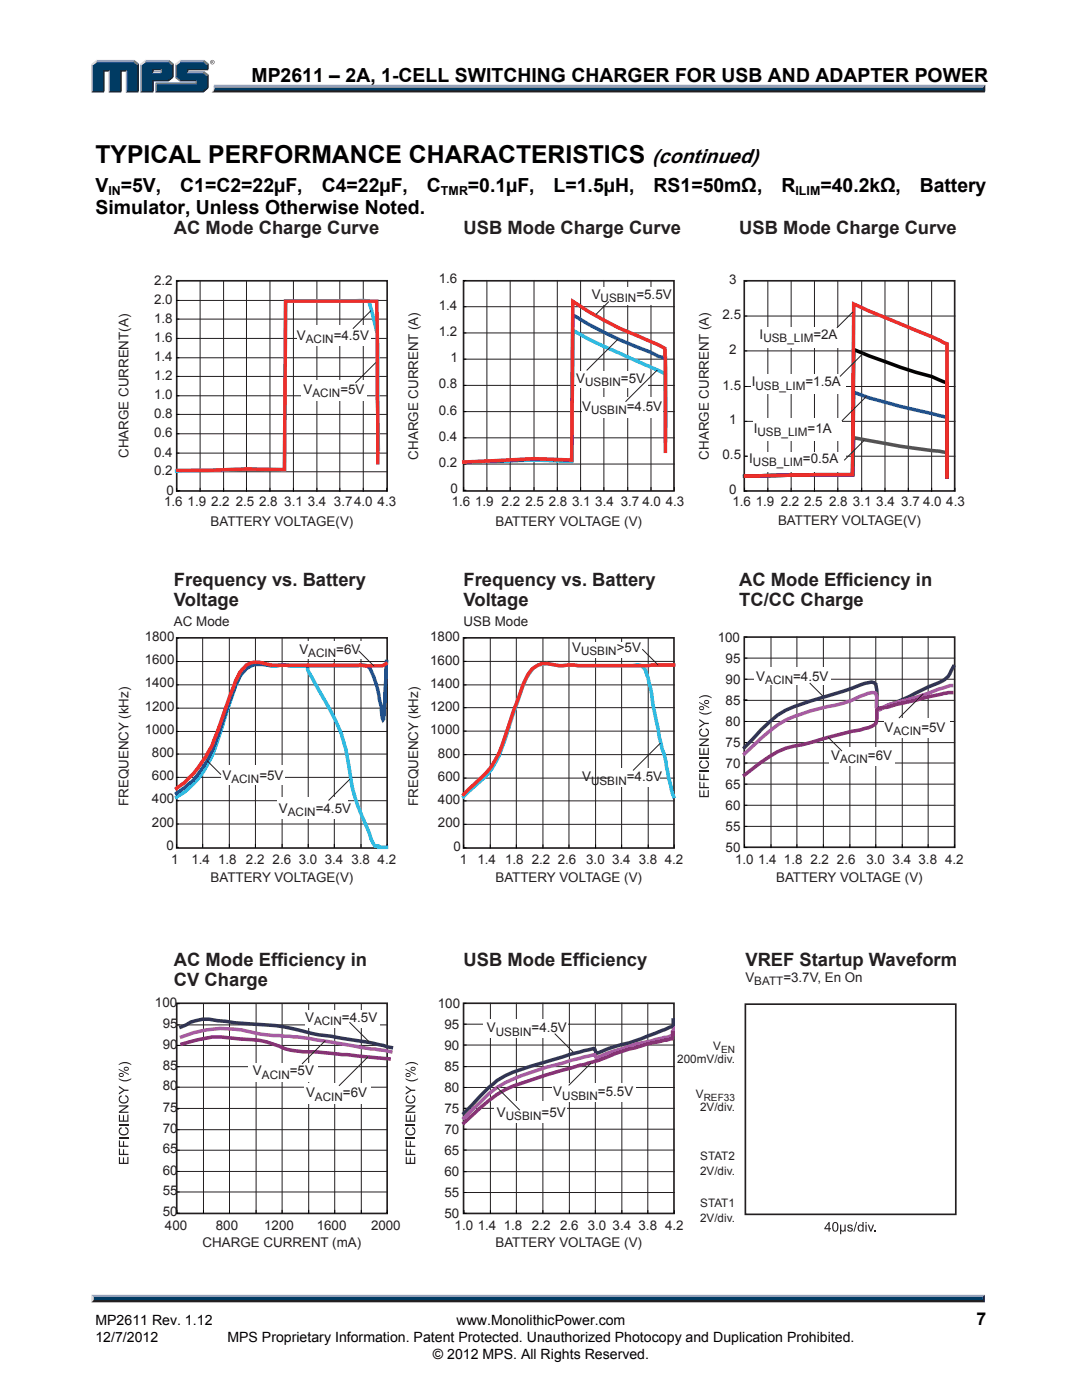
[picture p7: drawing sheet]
<svg xmlns="http://www.w3.org/2000/svg" width="216mm" height="279mm" viewBox="0 0 216 279" stroke-linecap="round" stroke-linejoin="round" font-family="sans-serif">
<path d="M18.7 259.2h177.4l.4 .7h-178.3z" fill="#231f20"/>
<path d="M18.3 258.4h178.2l-.4 .8h-177.4z" fill="#94a0b9"/>
<path d="M196.5 258.4v1.5l-.4-.4v-.6z" fill="#001339"/>
<path d="M18.7 258.9h177.4v.6h-177.4z" fill="#003b63"/>
<path d="M18.2 258.4l.5 .5v.5l-.5 .5z" fill="#dcddde"/>
<path d="M42.7 16.9h153.9l-.4 .7h-153.4z" fill="#94a0b9"/>
<path d="M42.8 17.6h153.4l.4 .6h-154.3l.4-.2z" fill="#231f20"/>
<path d="M196.2 17.3l.4-.4v1.3l-.4-.4z" fill="#001339"/>
<path d="M42.9 17.3h153.3v.5h-153.4z" fill="#003b63"/>
<path d="M42.7 16.9l.2 .5a.79 .79 0 0 1-.6 .8h.1a1.24 1.24 0 0 0 .3-1.3z" fill="#dcddde"/>
<path d="M30.4 14.4l.3-.2h1.3l.3 .2z" fill="#94a0b9"/>
<g fill="#003b63">
<path d="M18.6 12.8l.8-.6h7.2l.8 .6v5.2h-2v-4.2h-1.4v4.2h-2v-4.2h-1.4v4.2h-2z"/>
<path d="M28.3 12.8l.8-.6h2.2v1.4h-.9v.8h1.9v-.8h-1.3v-1.4h2.6l.8 .6v2.3l-.8 .7h-3.2v2.2h-2.1z"/>
<path d="M31.3 16.6h8v-.8h-3.2l-.9-.7v-2.3l.9-.6h4.4l.9 .6v.8h-4.1v.8h3.2l.9 .7v2.2l-.9 .7h-9.2z"/>
</g>
<path d="M35.9 12.1h4.8" fill="none" stroke="#94a0b9" stroke-width=".27"/>
<path d="M35 12.7l.9-.7 .2 .2-.8 .6z" fill="#dcddde"/>
<path d="M35.1 12.7v2.6" fill="none" stroke="#94a0b9" stroke-width=".27"/>
<path d="M35 15.3l.3-.2 .8 .7-.2 .2z" fill="#547194"/>
<path d="M35.9 15.9h3.4" fill="none" stroke="#001339" stroke-width=".27"/>
<g fill="#94a0b9">
<path d="M31 16.4h8.1v-.4l.2-.2v.8h-8z"/>
<path d="M31 16.4l.3 .2v1.4l-.3 .2z"/>
</g>
<path d="M37.3 13.6h4.1v-.8l.2-.1v1.1h-4v.4l-.3 .2z" fill="#001339"/>
<path d="M37.3 14.3h3.4" fill="none" stroke="#94a0b9" stroke-width=".27"/>
<path d="M40.7 14.2l.9 .7-.2 .2-.9-.7z" fill="#547194"/>
<g fill="#001339">
<path d="M31 18.2l.3-.2h9.2l.9-.7v-2.2l.2-.2v2.5l-.9 .8z"/>
<path d="M30.4 15.8h3.2l.8-.7v-2.3l.2-.1v2.6l-.9 .7h-3v2.2h-2.6l.2-.2h2.1z"/>
</g>
<path d="M33.7 12l.9 .7-.2 .1-.8-.6z" fill="#547194"/>
<path d="M29 12.1h4.7" fill="none" stroke="#94a0b9" stroke-width=".27"/>
<path d="M28.1 12.7l.9-.7 .1 .2-.8 .6z" fill="#dcddde"/>
<path d="M28.2 12.7v5.5" fill="none" stroke="#94a0b9" stroke-width=".27"/>
<path d="M32 13.8l.3-.2v.8l-.3-.2z" fill="#94a0b9"/>
<g fill="#001339">
<path d="M30.4 13.6h1.9l-.3 .2h-1.3v.4l-.3 .2z"/>
<path d="M27.4 12.8l.3-.1v5.5h-2.5l.2-.2h2z"/>
</g>
<path d="M26.8 12l.9 .7-.3 .1-.8-.6z" fill="#547194"/>
<path d="M19.2 12.1h7.6" fill="none" stroke="#94a0b9" stroke-width=".27"/>
<path d="M18.3 12.7l.9-.7 .2 .2-.8 .6z" fill="#dcddde"/>
<path d="M18.5 12.7v5.5" fill="none" stroke="#94a0b9" stroke-width=".27"/>
<path d="M20.6 13.8h1.4l-.2 .3h-.9v4.1h-2.6l.3-.2h2z" fill="#001339"/>
<path d="M21.9 13.8v4.4" fill="none" stroke="#94a0b9" stroke-width=".27"/>
<path d="M24 13.8h1.4l-.2 .3h-.9v4.1h-2.5l.2-.2h2z" fill="#001339"/>
<path d="M25.3 13.8v4.4" fill="none" stroke="#94a0b9" stroke-width=".27"/>
<path d="M40.7 12l.9 .7-.2 .1-.9-.6z" fill="#547194"/>
<path d="M41.9 12.4a.45 .45 0 0 1 .9 0 .45 .45 0 0 1-.9 0zM42 12.4a.37 .37 0 0 0 .7 0 .37 .37 0 0 0-.7 0zM42.2 12.2h.3l.1 .5-.3-.3-.1 .3zM42.3 12.2v.2h.1z" fill="#231f20"/>
<path d="M42.6 17.1h153.9l-.4 .7h-153.3z" fill="#94a0b9"/>
<path d="M42.8 17.8h153.3l.4 .7h-154.3l.4-.3z" fill="#231f20"/>
<path d="M196.1 17.5l.4-.4v1.4l-.4-.4z" fill="#001339"/>
<path d="M42.8 17.5h153.3v.6h-153.4z" fill="#003b63"/>
<g fill="#dcddde">
<path d="M42.6 17.1l.2 .5a.79 .79 0 0 1-.6 .9l.1-.1a1.24 1.24 0 0 0 .3-1.3z"/>
<path d="M30.3 14.6l.3-.2h1.3l.3 .2z"/>
</g>
<g fill="#003b63">
<path d="M18.5 13.1l.8-.7h7.2l.8 .7v5.1h-1.9v-4.2h-1.5v4.2h-2v-4.2h-1.4v4.2h-2z"/>
<path d="M28.2 13.1l.9-.7h2.1v1.4h-.9v.8h1.9v-.8h-1.2v-1.4h2.5l.8 .7v2.3l-.8 .6h-3.2v2.2h-2.1z"/>
<path d="M31.2 16.9h8v-.9h-3.2l-.8-.6v-2.3l.8-.7h4.5l.8 .7v.7h-4.1v.8h3.3l.8 .7v2.2l-.8 .7h-9.3z"/>
</g>
<path d="M35.8 12.3h4.8" fill="none" stroke="#94a0b9" stroke-width=".27"/>
<path d="M34.9 12.9l.9-.7 .2 .2-.8 .7z" fill="#dcddde"/>
<path d="M35.1 12.9v2.6" fill="none" stroke="#94a0b9" stroke-width=".27"/>
<path d="M34.9 15.5l.3-.1 .8 .6-.2 .2z" fill="#547194"/>
<path d="M35.8 16.1h3.4" fill="none" stroke="#001339" stroke-width=".27"/>
<path d="M31 16.6h8v-.4l.2-.2v.9h-8z" fill="#547194"/>
<path d="M31 16.6l.2 .3v1.3l-.2 .3z" fill="#94a0b9"/>
<path d="M37.2 13.8h4.1v-.7l.2-.2v1.1h-4v.4l-.3 .2z" fill="#001339"/>
<path d="M37.2 14.5h3.4" fill="none" stroke="#94a0b9" stroke-width=".27"/>
<path d="M40.6 14.4l.9 .7-.2 .2-.8-.7z" fill="#547194"/>
<g fill="#001339">
<path d="M31 18.5l.2-.3h9.3l.8-.7v-2.2l.2-.2v2.6l-.9 .8z"/>
<path d="M30.3 16h3.2l.8-.6v-2.3l.3-.2v2.6l-.9 .7h-3.1v2.3h-2.6l.2-.3h2.1z"/>
</g>
<path d="M33.7 12.2l.9 .7-.3 .2-.8-.7z" fill="#547194"/>
<path d="M28.9 12.3h4.8" fill="none" stroke="#94a0b9" stroke-width=".27"/>
<path d="M28 12.9l.9-.7 .2 .2-.9 .7z" fill="#dcddde"/>
<path d="M28.1 12.9v5.6" fill="none" stroke="#94a0b9" stroke-width=".27"/>
<path d="M31.9 14l.3-.2v.8l-.3-.2z" fill="#94a0b9"/>
<g fill="#001339">
<path d="M30.3 13.8h1.9l-.3 .2h-1.3v.4l-.3 .2z"/>
<path d="M27.3 13.1l.3-.2v5.6h-2.5l.3-.3h1.9z"/>
</g>
<path d="M26.7 12.2l.9 .7-.3 .2-.8-.7z" fill="#547194"/>
<path d="M19.1 12.3h7.6" fill="none" stroke="#94a0b9" stroke-width=".27"/>
<path d="M18.2 12.9l.9-.7 .2 .2-.8 .7z" fill="#dcddde"/>
<path d="M18.4 12.9v5.6" fill="none" stroke="#94a0b9" stroke-width=".27"/>
<path d="M20.5 14h1.4l-.2 .3h-.9v4.2h-2.6l.3-.3h2z" fill="#001339"/>
<path d="M21.8 14v4.5" fill="none" stroke="#94a0b9" stroke-width=".27"/>
<path d="M23.9 14h1.5l-.3 .3h-.9v4.2h-2.5l.2-.3h2z" fill="#001339"/>
<path d="M25.2 14v4.5" fill="none" stroke="#94a0b9" stroke-width=".27"/>
<path d="M40.6 12.2l.9 .7-.2 .2-.8-.7z" fill="#547194"/>
<path d="M92.5 56h42v42h-42zM148.5 56h42v42h-42zM35.3 127.3h42v41.9h-42zM92.5 127.3h42v41.9h-42zM148.5 127.1h42v42h-42zM92.5 200.2h42v42h-42z" fill="none" stroke="#231f20" stroke-width=".33"/>
<g fill="#231f20">
<path d="M81 230.9h.2v1.2h.6v-1.1h.2v1.1h.6v-1.2h.3v1.4h-1.9z"/>
<path d="M81 229.2h.2v1.1h.6v-.9h.2v.9h.9v.2h-1.9z"/>
<path d="M81 227.6h.2v1h.6v-.9h.2v.9h.9v.3h-1.9z"/>
<path d="M81 227h1.9v.2h-1.9z"/>
<path d="M81.2 225.1l.3-.1v.2a.64 .64 0 0 0-.3 .9 .64 .64 0 0 0 .9 .2 .58 .58 0 0 0 .6-.5 .58 .58 0 0 0-.5-.6l.1-.3a.92 .92 0 0 1 .5 1.3 .92 .92 0 0 1-1.4 .3 .87 .87 0 0 1-.2-1.4z"/>
<path d="M81 224.3h1.9v.3h-1.9z"/>
<path d="M81 222.5h.2v1.1h.6v-1h.2v1h.6v-1.2h.3v1.5h-1.9z"/>
<path d="M81 220.6h1.9v.3l-1.5 1h1.5v.2h-1.9v-.3l1.5-1h-1.5z"/>
<path d="M81.2 218.7l.3-.1v.2a.64 .64 0 0 0-.3 .9 .64 .64 0 0 0 .9 .3 .58 .58 0 0 0 .6-.6 .58 .58 0 0 0-.5-.6l.1-.2a.92 .92 0 0 1 .5 1.3 .92 .92 0 0 1-1.4 .2 .87 .87 0 0 1-.2-1.4z"/>
<path d="M81 216.7l1.1 .8h.8v.2h-.8l-1.1 .7v-.3l.9-.5-.9-.6z"/>
<path d="M80.9 215.2a2.21 2.21 0 0 0 2.5 0v.2a1.93 1.93 0 0 1-2.5 0z"/>
<path d="M80.9 212.4a1.93 1.93 0 0 1 2.5 0v.2a2.21 2.21 0 0 0-2.5 0z"/>
<path d="M80.9 213.3l2 1v.2l-2-1zM81 214.2a.46 .46 0 0 1 .8 0 .46 .46 0 0 1-.2 .7l-.5-.1-.2-.3zM81.2 214.4l-.1 .1a.3 .3 0 0 0 .3 .2 .3 .3 0 0 0 .3-.3zM82.1 213a.46 .46 0 0 1 .7 0 .46 .46 0 0 1-.2 .7l-.5-.1-.2-.3zM82.2 213.2h-.1a.3 .3 0 0 0 .3 .3 .3 .3 0 0 0 .3-.3z"/>
</g>
<path d="M35.3 200.2h42v42h-42z" fill="none" stroke="#231f20" stroke-width=".33"/>
<g fill="#231f20">
<path d="M23.7 230.9h.2v1.2h.6v-1.1h.3v1.1h.6v-1.2h.2v1.4h-1.9z"/>
<path d="M23.7 229.2h.2v1.1h.6v-.9h.3v.9h.8v.2h-1.9z"/>
<path d="M23.7 227.6h.2v1h.6v-.9h.3v.9h.8v.3h-1.9z"/>
<path d="M23.7 227h1.9v.2h-1.9z"/>
<path d="M23.9 225.1l.3-.1 .1 .2a.64 .64 0 0 0-.3 .9 .64 .64 0 0 0 .9 .2 .58 .58 0 0 0 .5-.5 .58 .58 0 0 0-.4-.6v-.3a.92 .92 0 0 1 .5 1.3 .92 .92 0 0 1-1.4 .3 .87 .87 0 0 1-.2-1.4z"/>
<path d="M23.7 224.3h1.9v.3h-1.9z"/>
<path d="M23.7 222.5h.2v1.1h.6v-1h.3v1h.6v-1.2h.2v1.5h-1.9z"/>
<path d="M23.7 220.6h1.9v.3l-1.5 1h1.5v.2h-1.9v-.3l1.5-1h-1.5z"/>
<path d="M23.9 218.7l.3-.1 .1 .2a.64 .64 0 0 0-.3 .9 .64 .64 0 0 0 .9 .3 .58 .58 0 0 0 .5-.6 .58 .58 0 0 0-.4-.6v-.2a.92 .92 0 0 1 .5 1.3 .92 .92 0 0 1-1.4 .2 .87 .87 0 0 1-.2-1.4z"/>
<path d="M23.7 216.7l1.1 .8h.8v.2h-.8l-1.1 .7v-.3l.9-.5-.9-.6z"/>
<path d="M23.7 215.2a2.21 2.21 0 0 0 2.5 0v.2a1.93 1.93 0 0 1-2.5 0z"/>
<path d="M23.7 212.4a1.93 1.93 0 0 1 2.5 0v.2a2.21 2.21 0 0 0-2.5 0z"/>
<path d="M23.7 213.3l2 1v.2l-2-1zM23.8 214.2a.46 .46 0 0 1 .7 0 .46 .46 0 0 1-.1 .7l-.6-.1-.1-.3zM23.9 214.4v.1a.3 .3 0 0 0 .3 .2 .3 .3 0 0 0 .3-.3zM24.8 213a.46 .46 0 0 1 .7 0 .46 .46 0 0 1-.1 .7l-.6-.1-.1-.3zM24.9 213.2a.3 .3 0 0 0 .3 .3 .3 .3 0 0 0 .3-.3z"/>
</g>
<path d="M35.3 56h42v42h-42z" fill="none" stroke="#231f20" stroke-width=".33"/>
<path d="M35.4 97.9h.5M148.5 139.7h.5" fill="none" stroke="#050100" stroke-width=".2"/>
<g fill="#231f20">
<path d="M139.5 157.7h.3v1.1h.5v-1h.3v1h.6v-1.1h.2v1.4h-1.9z"/>
<path d="M139.5 156h.3v1.1h.5v-.9h.3v.9h.8v.2h-1.9z"/>
<path d="M139.5 154.4h.3v1h.5v-.9h.3v.9h.8v.3h-1.9z"/>
<path d="M139.5 153.8h1.9v.2h-1.9z"/>
<path d="M139.8 151.9l.3-.1v.2a.64 .64 0 0 0-.3 .9 .64 .64 0 0 0 .9 .2 .58 .58 0 0 0 .5-.5 .58 .58 0 0 0-.4-.6v-.3a.92 .92 0 0 1 .5 1.3 .92 .92 0 0 1-1.4 .3 .87 .87 0 0 1-.1-1.4z"/>
<path d="M139.5 151.1h1.9v.3h-1.9z"/>
<path d="M139.5 149.3h.3v1.1h.5v-1h.3v1h.6v-1.2h.2v1.5h-1.9z"/>
<path d="M139.5 147.4h1.9v.2l-1.5 1h1.5v.3h-1.9v-.3l1.5-1h-1.5z"/>
<path d="M139.8 145.5l.3-.1v.2a.64 .64 0 0 0-.3 .9 .64 .64 0 0 0 .9 .3 .58 .58 0 0 0 .5-.6 .58 .58 0 0 0-.4-.6v-.2a.92 .92 0 0 1 .5 1.3 .92 .92 0 0 1-1.4 .2 .87 .87 0 0 1-.1-1.4z"/>
<path d="M139.5 143.5l1.1 .8h.8v.2h-.8l-1.1 .7v-.3l.9-.5-.9-.6z"/>
<path d="M139.5 142a2.21 2.21 0 0 0 2.5 0v.2a1.93 1.93 0 0 1-2.5 0z"/>
<path d="M139.5 139.2a1.93 1.93 0 0 1 2.5 0v.2a2.21 2.21 0 0 0-2.5 0z"/>
<path d="M139.5 140.1l2 1v.2l-2-1zM139.6 141a.46 .46 0 0 1 .7 0 .46 .46 0 0 1-.1 .7l-.6-.1-.1-.3zM139.7 141.2a.3 .3 0 0 0 .3 .3 .3 .3 0 0 0 .3-.3zM140.6 139.8a.46 .46 0 0 1 .7 0 .46 .46 0 0 1-.1 .7l-.6-.1-.1-.3zM140.7 140a.3 .3 0 0 0 .3 .3 .3 .3 0 0 0 .3-.3z"/>
</g>
<g fill="none" stroke="#050100" stroke-width=".2">
<path d="M35.2 60h.5M35.2 56.1h.5M35.2 79h.5M35.2 75.1h.5M35.2 71.4h.5M35.2 67.5h.5M35.2 63.7h.5M35.2 97.5v.5h.5M35.2 94.1h.5M35.2 90.4h.5M35.2 86.6h.5M35.2 82.7h.5"/>
<path d="M39.9 97.5v.5M44.6 97.5v.5M49.2 97.5v.5M53.9 97.5v.5M58.6 97.5v.5M63.2 97.5v.5M67.8 97.5v.5M72.5 97.5v.5M77.2 97.5v.5M35.3 221.3h.3"/>
</g>
<g fill="none" stroke="#231f20" stroke-width=".2">
<path d="M35.2 60h42M39.9 56.1v41.9M44.6 56.1v41.9M49.2 56.1v41.9M53.9 56.1v41.9M58.6 56.1v41.9M63.2 56.1v41.9M67.8 56.1v41.9M72.5 56.1v41.9M35.2 79h42M35.2 75.1h42M35.2 71.4h42"/>
<path d="M35.2 67.5h42M35.2 63.7h42M35.2 94.1h42M35.2 90.4h42M35.2 86.6h42M35.2 82.7h42"/>
</g>
<path d="M75.5 89.6l-.2-23-1.7-6.5-1.1-.1-3.1 .1h-12.4l-.2 33.6-7.6-.1-14 .4" fill="none" stroke="#26c3eb" stroke-width=".71"/>
<path d="M75.4 92.4l-.2-32.3h-18.2l-.2 33.6-7.6-.1-7.7 .3h-6.1" fill="none" stroke="#ee2e2a" stroke-width=".71"/>
<g fill="#fff">
<path d="M59.3 64.9h14.6v4.1h-14.6z"/>
<path d="M60.2 75.9h13.1v4.2h-13.1z"/>
</g>
<g fill="none" stroke="#231f20" stroke-width=".2">
<path d="M97.2 56v41.8M101.8 56v41.8M106.6 56v41.8M111.2 56v41.8M115.8 56v41.8M120.5 56v41.8M125.3 56v41.8M129.9 56v41.8M73.9 62.1l-3.4 3.4M74.9 72.4l-3.9 4M92.5 76.9h42M92.5 71.7h42"/>
<path d="M92.5 66.4h42M92.5 61.2h42M92.5 92.6h42M92.5 87.4h42M92.5 82.1h42"/>
</g>
<g fill="none" stroke="#050100" stroke-width=".2">
<path d="M92.5 56h.5M92.5 76.9h.5M92.5 71.7h.5M92.5 66.4h.5M92.5 61.2h.5M92.5 97.3v.5h.5M92.5 92.6h.5M92.5 87.4h.5M92.5 82.1h.5M97.2 97.3v.5M101.8 97.3v.5M106.6 97.3v.5"/>
<path d="M111.2 97.3v.5M115.8 97.3v.5M120.5 97.3v.5M125.3 97.3v.5M129.9 97.3v.5M134.5 97.3v.5"/>
</g>
<path d="M132.9 85l-.1-10.4-6-2.7a117.3 117.3 0 0 1-12.5-6l-.2 26.2-7.5-.3-14.1 .4" fill="none" stroke="#26c3eb" stroke-width=".71"/>
<path d="M132.8 87.9v-16.5l-1.4-.3-1.5-.8a81.4 81.4 0 0 1-15.6-7.5l-.2 29-7.5-.1-7.9 .4-6.2 .1" fill="none" stroke="#2956a6" stroke-width=".71"/>
<path d="M132.8 90.1l-.1-20.6-1.3-.6-4.6-2.1a66.3 66.3 0 0 1-12.5-6.7l-.2 31.7-7.5-.3-14.1 .7" fill="none" stroke="#ee2e2a" stroke-width=".71"/>
<g fill="#fff">
<path d="M117.8 57.4h16.2v3.5h-16.2z"/>
<path d="M116.1 79.3h16.1v4h-16.1z"/>
<path d="M115 74.1h14.2v3.3h-14.2z"/>
</g>
<g fill="none" stroke="#231f20" stroke-width=".2">
<path d="M153.2 56.1v41.9M157.9 56.1v41.9M162.5 56.1v41.9M167.2 56.1v41.9M171.9 56.1v41.9M176.6 56.1v41.9M181.2 56.1v41.9M185.9 56.1v41.9M121.4 60.2l-2.4 2.5M123.3 67.7l-6.2 6.2M131.1 73.9l-6.2 6.2M148.6 77.1h41.9"/>
<path d="M148.6 70h41.9M148.6 63.1h41.9M148.6 91.1h41.9M148.6 84.1h41.9"/>
</g>
<g fill="none" stroke="#050100" stroke-width=".2">
<path d="M148.6 56.1h.4M148.6 77.1h.4M148.6 70h.4M148.6 63.1h.4M148.6 97.4v.6h.4M148.6 91.1h.4M148.6 84.1h.4M153.2 97.4v.6M157.9 97.4v.6M162.5 97.4v.6M167.2 97.4v.6M171.9 97.4v.6"/>
<path d="M176.6 97.4v.6M181.2 97.4v.6M185.9 97.4v.6M190.5 97.4v.6"/>
</g>
<path d="M148.7 95l13.8-.3h7.6l.2-7.3a269.8 269.8 0 0 0 18.7 2.9v4.9" fill="none" stroke="#397e44" stroke-width=".71"/>
<path d="M148.6 95l13.9-.3h7.6l.2-16.4 3.1 1.1 6.3 1.7 6.2 1.4 3.1 .9v11.8" fill="none" stroke="#2956a6" stroke-width=".71"/>
<path d="M148.6 95l13.9-.3h7.6l.2-25 3.1 1.3a106.7 106.7 0 0 0 12.5 4.1l3.1 1.3v18.8" fill="none" stroke="#050100" stroke-width=".71"/>
<path d="M148.7 95l13.8-.3h7.6l.2-34 3.1 1.4 12.5 5.1 3.1 1.4v26.6" fill="none" stroke="#ee2e2a" stroke-width=".71"/>
<g fill="#fff">
<path d="M149.3 90.2h19.4v3.9h-19.4z"/>
<path d="M150.3 83.5h17.6v4.4h-17.6z"/>
<path d="M150 74.8h18.8v3.8h-18.8z"/>
<path d="M151.5 65.2h16.9v4.2h-16.9z"/>
</g>
<g fill="none" stroke="#231f20" stroke-width=".2">
<path d="M170.1 62.3l-3 3.1M172.2 70.5l-4.5 4.6M172.8 79.2l-4.7 4.7M172.4 87.9l-3.9 3.9M35.2 136.7h42M35.2 132h42M40.4 127.4v41.7M45.8 127.4v41.7M51 127.4v41.7M56.3 127.4v41.7M61.5 127.4v41.7M66.7 127.4v41.7"/>
<path d="M72 127.4v41.7M35.2 159.8h42M35.2 155.1h42M35.2 150.5h42M35.2 146h42M35.2 141.3h42M35.2 164.5h42"/>
</g>
<g fill="none" stroke="#050100" stroke-width=".2">
<path d="M35.2 136.7h.4M35.2 132h.4M35.2 127.4h.4M35.2 159.8h.4M35.2 155.1h.4M35.2 150.5h.4M35.2 146h.4M35.2 141.3h.4M35.2 168.5v.6h.4M35.2 164.5h.4M40.4 168.5v.6M45.8 168.5v.6"/>
<path d="M51 168.5v.6M56.3 168.5v.6M61.5 168.5v.6M66.7 168.5v.6M72 168.5v.6M77.2 168.5v.6"/>
</g>
<path d="M35.2 159.1a17.3 17.3 0 0 0 7.4-9l4.4-13.3a10.5 10.5 0 0 1 2.1-3.5 5.5 5.5 0 0 1 5.1-.4l1.9-.2 5.3 .2 .1 1 2.6 4.6a58.9 58.9 0 0 1 4 7.9 41.4 41.4 0 0 1 2 9.5 35.6 35.6 0 0 0 3.2 9.4l.7 2.1 .8 1.4h.7l.1 .3h1.5" fill="none" stroke="#26c3eb" stroke-width=".71"/>
<path d="M77.1 132l-.4 10.6-.3 1.1-.2-.9-.1-1.8-.4-1.3a18 18 0 0 0-1.9-6.4 2.14 2.14 0 0 0-2.5-.4h-13.3l-.9-.2-2.9 .2-1.6-.3a4.2 4.2 0 0 0-4.3 1.7l-.5 .6-.8 1.8-2.7 8a33.9 33.9 0 0 1-3.3 7.7 16.6 16.6 0 0 1-4.1 4.8l-1.7 1.1" fill="none" stroke="#2956a6" stroke-width=".71"/>
<path d="M77 132.5a3.2 3.2 0 0 1-2.4 .4h-1.9l-.7-.2h-17.8l-1.2-.2a4 4 0 0 0-5.2 1.7l-.8 1.6-1.1 3.1-2.5 6.9a24.1 24.1 0 0 1-7.4 10.9l-.8 .6" fill="none" stroke="#ee2e2a" stroke-width=".71"/>
<g fill="#fff">
<path d="M55.3 159.1h14v4.3h-14z"/>
<path d="M44.1 152.7h12.6v3.9h-12.6z"/>
<path d="M59.4 128.1h12.8v3.5h-12.8z"/>
</g>
<g fill="none" stroke="#231f20" stroke-width=".2">
<path d="M71.6 130l3 2.9M92.5 136.7h42M92.5 132h42M97.8 127.3v41.9M103 127.3v41.9M108.3 127.3v41.9M113.5 127.3v41.9M118.8 127.3v41.9M124 127.3v41.9M129.3 127.3v41.9M41.4 151.9l2.6 2.6M69.8 155.5l-4.2 4.2"/>
<path d="M92.5 159.8h42M92.5 155.3h42M92.5 150.6h42M92.5 145.9h42M92.5 141.2h42M92.5 164.5h42"/>
</g>
<g fill="none" stroke="#050100" stroke-width=".2">
<path d="M92.5 136.7h.5M92.5 132h.5M92.5 127.3h.5M92.5 159.8h.5M92.5 155.3h.5M92.5 150.6h.5M92.5 145.9h.5M92.5 141.2h.5M92.5 168.6v.6h.5M92.5 164.5h.5M97.8 168.6v.6M103 168.6v.6"/>
<path d="M108.3 168.6v.6M113.5 168.6v.6M118.8 168.6v.6M124 168.6v.6M129.3 168.6v.6M134.5 168.6v.6"/>
</g>
<path d="M92.5 159l1.4-1.4a16.6 16.6 0 0 0 6-7.7l3.4-9.8a16 16 0 0 1 3.2-6.8 4.7 4.7 0 0 1 3.5-.7l1.6 .3 1.8-.2 2 .2h10.8a1.91 1.91 0 0 1 2.8 1.5l.7 2.4 .6 3.7a95.4 95.4 0 0 0 2.5 11.2l.6 3.3 1 4" fill="none" stroke="#26c3eb" stroke-width=".71"/>
<path d="M134.4 132.7l-14.2 .2h-4.8l-2-.2a8.6 8.6 0 0 1-4.3-.3 4.4 4.4 0 0 0-4.2 3.1l-2.6 6.7-.8 2.6a29.2 29.2 0 0 1-3.2 7.8 49.2 49.2 0 0 1-5.8 6" fill="none" stroke="#ee2e2a" stroke-width=".71"/>
<g fill="#fff">
<path d="M121.8 153.2h9.9v3.7h-9.9z"/>
<path d="M114 128.1h15v3.1h-15z"/>
</g>
<g fill="none" stroke="#231f20" stroke-width=".2">
<path d="M128.2 129.6l3.1 3.1M148.6 139.8h41.9M148.6 135.6h41.9M148.6 131.3h41.9M153.8 127.1v42M159 127.1v42M164.3 127.1v42M169.6 127.1v42M174.7 127.1v42M180 127.1v42M185.2 127.1v42M131.7 148.4l-5.3 5.3"/>
<path d="M148.6 156.5h41.9M148.6 152.3h41.9M148.6 148.2h41.9M148.6 144h41.9M148.6 164.9h41.9M148.6 160.7h41.9"/>
</g>
<g fill="none" stroke="#050100" stroke-width=".2">
<path d="M148.6 139.8h.4M148.6 135.6h.4M148.6 131.3h.4M148.6 127.1h.4M148.6 156.5h.4M148.6 152.3h.4M148.6 148.2h.4M148.6 144h.4M148.6 168.6v.5h.4M148.6 164.9h.4M148.6 160.7h.4M153.8 168.6v.5"/>
<path d="M159 168.6v.5M164.3 168.6v.5M169.6 168.6v.5M174.7 168.6v.5M180 168.6v.5M185.2 168.6v.5M190.5 168.6v.5"/>
</g>
<path d="M190.3 133l-.5 .9a4.1 4.1 0 0 1-2.5 2.4l-2.1 .8-3.9 2-3.8 1.5-1.9 1-.5-.3-.1-.4v-2.5l-.3-1.9-.8-.4-1.4 .3a86.8 86.8 0 0 1-10.8 3.5 17.1 17.1 0 0 0-8.2 4.2l-4.9 5.1" fill="none" stroke="#323362" stroke-width=".71"/>
<path d="M189.9 136.8l-1.2 .3a116.8 116.8 0 0 1-12 3.8l-1.2 .7-.5-.1-.1-.3 .1-2-.3-.8a2.54 2.54 0 0 0-2.2 .2l-.8 .3a19.5 19.5 0 0 1-6.7 2.1 28.9 28.9 0 0 0-9.9 3.7l-3.3 2.7-3.2 3.1" fill="none" stroke="#a65ca4" stroke-width=".71"/>
<path d="M189.9 138.2l-1.5 .2-3.2 .7-8.3 2.1a1.65 1.65 0 0 0-1.9 .7v1.1a2.03 2.03 0 0 1-.6 1.7l-1.2 .6-1.5 .4a94.3 94.3 0 0 0-11.6 2.9 14.8 14.8 0 0 0-8.3 3.5l-3.2 2.6" fill="none" stroke="#7b2c7e" stroke-width=".71"/>
<g fill="#fff">
<path d="M150.4 133.3h15.3v3.4h-15.3z"/>
<path d="M176.4 143.3h13.1v3.9h-13.1z"/>
<path d="M165.5 149.2h13.1v3.7h-13.1z"/>
</g>
<g fill="none" stroke="#231f20" stroke-width=".2">
<path d="M161.6 136.4l2.5 2.5M184.1 138.5l-4.7 4.7M165.3 147.2l2.6 2.6M35.3 217h42M35.3 212.9h42M35.3 208.6h42M35.3 204.5h42M40.6 200.3v41.8M45.8 200.3v41.8M51.1 200.3v41.8M56.3 200.3v41.8M61.6 200.3v41.8"/>
<path d="M66.8 200.3v41.8M72.1 200.3v41.8M35.3 237.9h42M35.3 233.8h42M35.3 229.6h42M35.3 225.5h42M35.3 221.2h42"/>
</g>
<g fill="none" stroke="#050100" stroke-width=".2">
<path d="M35.3 217h.5M35.3 212.9h.5M35.3 208.6h.5M35.3 204.5h.5M35.3 200.3h.5M35.3 237.9h.5M35.3 233.8h.5M35.3 229.6h.5M35.3 225.5h.5M35.3 221.2h.5M35.3 241.6v.5h.5M40.6 241.6v.5"/>
<path d="M45.8 241.6v.5M51.1 241.6v.5M56.3 241.6v.5M61.6 241.6v.5M66.8 241.6v.5M72.1 241.6v.5M77.3 241.6v.5"/>
</g>
<path d="M36.1 205l1-.5a7.9 7.9 0 0 1 6.3-.8l7.5 .7a40.7 40.7 0 0 1 11.3 1.8l6.1 1a66 66 0 0 1 9.8 1.9" fill="none" stroke="#323362" stroke-width=".71"/>
<path d="M36.2 206.9a23.2 23.2 0 0 1 15.7-.5l3.8 .3a96.6 96.6 0 0 1 13.5 1.8l8.8 1.4" fill="none" stroke="#a65ca4" stroke-width=".71"/>
<path d="M36.3 208.4l1.5-.5a14.7 14.7 0 0 1 7.5-.8l2.8 .3a18.5 18.5 0 0 1 8.9 1.9 22.4 22.4 0 0 0 5.9 .6l14.7 1.4" fill="none" stroke="#7b2c7e" stroke-width=".71"/>
<g fill="#fff">
<path d="M60.8 201.6h14.9v3.5h-14.9z"/>
<path d="M49.5 212.1h13.8v3.7h-13.8z"/>
<path d="M60.6 216.2h13.4v4.1h-13.4z"/>
</g>
<g fill="none" stroke="#231f20" stroke-width=".2">
<path d="M64.9 207.7l-4.6 4.6M69.8 204.1l3.7 3.7M73.4 211l-5.7 5.6M92.6 217h42M92.6 212.9h42M92.6 208.6h42M92.6 204.4h42M97.9 200.2v42M103 200.2v42M108.3 200.2v42M113.6 200.2v42M118.8 200.2v42"/>
<path d="M124.1 200.2v42M129.3 200.2v42M92.6 238h42M92.6 233.8h42M92.6 229.5h42M92.6 225.4h42M92.6 221.2h42"/>
</g>
<g fill="none" stroke="#050100" stroke-width=".2">
<path d="M92.6 217h.4M92.6 212.9h.4M92.6 208.6h.4M92.6 204.4h.4M92.6 200.2h.4M92.6 238h.4M92.6 233.8h.4M92.6 229.5h.4M92.6 225.4h.4M92.6 221.2h.4M92.6 241.6v.6h.4M97.9 241.6v.6"/>
<path d="M103 241.6v.6M108.3 241.6v.6M113.6 241.6v.6M118.8 241.6v.6M124.1 241.6v.6M129.3 241.6v.6M134.6 241.6v.6"/>
</g>
<path d="M134.3 203.6l-.1 1.2a95.5 95.5 0 0 1-12.8 4.5l-2.4 .9-.3-.8-.2-.1-4.6 1.1-1.6 .5a76.4 76.4 0 0 0-11.5 3.8 24.5 24.5 0 0 0-6.6 5.8l-1.6 1.7" fill="none" stroke="#323362" stroke-width=".71"/>
<path d="M134.3 205.8v-.2l-.2 1.2-4.1 .9a67.3 67.3 0 0 0-10.5 3.2l-.5 .2-.3-.6a127.8 127.8 0 0 0-14.7 4.2 19.3 19.3 0 0 0-8.1 5.2l-3.3 3.2" fill="none" stroke="#a65ca4" stroke-width=".71"/>
<path d="M134.3 206.1h-.1l-.1 1.2-4.1 .8a64.9 64.9 0 0 0-10.5 3.5l-2.1 .6a177.8 177.8 0 0 0-15 4.6 20.4 20.4 0 0 0-6.5 4.3l-3.3 3" fill="none" stroke="#7b2c7e" stroke-width=".71"/>
<g fill="#fff">
<path d="M110.2 216.2h16.6v3.8h-16.6z"/>
<path d="M96.4 203.4h16.9v3.7h-16.9z"/>
<path d="M98.5 219.8h14.5v4.2h-14.5z"/>
</g>
<path d="M99.2 217l4.5 4.5M110.8 206.4l3.5 3.5M117.9 212.2l-4.4 4.3" fill="none" stroke="#231f20" stroke-width=".2"/>
<path d="M148.7 200.4h42v41.9h-42z" fill="none" stroke="#231f20" stroke-width=".33"/>
<g fill="#231f20">
<path d="M167.6 244.4h.3v.8a.32 .32 0 0 0 .3 .4 .32 .32 0 0 0 .3-.3v-.9h.2v1.4h-.2v-.2a.4 .4 0 0 1-.6 0v.7h-.3z"/>
<path d="M169.2 244.5l.1-.1a.59 .59 0 0 1 .8 .4h-.2a.27 .27 0 0 0-.3-.3 .27 .27 0 0 0-.2 .4 .53 .53 0 0 1 .6 .2 .53 .53 0 0 1 0 .6l-.4 .1a.51 .51 0 0 1-.6-.4l.3-.1a.31 .31 0 0 0 .3 .4 .31 .31 0 0 0 .3-.4 .68 .68 0 0 1-.8-.6z"/>
<path d="M170.8 243.8h.2l-.5 2h-.2z"/>
<path d="M173.1 244.4h.3l.4 1.1 .4-1.1h.2l-.5 1.4h-.2z"/>
<path d="M174.5 245.5h.3v.3h-.3z"/>
<path d="M165.4 243.9h.2v1.2h.2v.2h-.2v.5h-.3v-.5h-.8v-.2zM165.3 244.2l-.6 .9h.6z"/>
<path d="M166.3 244a.76 .76 0 0 1 .9 .2 .76 .76 0 0 1 .1 .9 .66 .66 0 0 1-.8 .7 .66 .66 0 0 1-.5-1l.1-.5zM166.4 244.2a1.06 1.06 0 0 0 .3 1.4 .99 .99 0 0 0 0-1.5z"/>
<path d="M171.3 244.6l.4-.2 .4 .2v-.7h.2v1.9h-.2v-.2a.66 .66 0 0 1-.9-.1 .66 .66 0 0 1 .1-.9zM171.5 244.7l-.1 .4 .1 .4a.49 .49 0 0 0 .7-.3 .49 .49 0 0 0-.5-.6z"/>
<path d="M172.7 243.9h.2v.2h-.2zM172.7 244.4h.2v1.4h-.2z"/>
</g>
<text font-size="4.9" x="19" y="32.6">TYPICAL PERFORMANCE CHARACTERISTICS</text>
<text font-size="4.1" x="130.1" y="32.6">(continued)</text>
<g font-size="3.9">
<text x="50.2" y="16.3">MP2611 – 2A, 1-CELL SWITCHING CHARGER FOR USB AND ADAPTER POWER</text>
<text x="19" y="38.3">V =5V,</text>
<text x="36" y="38.3">C1=C2=22µF,</text>
<text x="64.2" y="38.3">C4=22µF,</text>
<text x="85.2" y="38.3">C</text>
<text x="93.4" y="38.3">=0.1µF,</text>
<text x="110.5" y="38.3">L=1.5µH,</text>
<text x="130.4" y="38.3">RS1=50mΩ,</text>
<text x="155.9" y="38.3">R</text>
<text x="163.7" y="38.3">=40.2kΩ,</text>
<text x="183.5" y="38.3">Battery</text>
<text x="19.1" y="42.8">Simulator, Unless Otherwise Noted.</text>
</g>
<g font-size="3.7" fill="#231f20">
<text x="34.7" y="46.8">AC Mode Charge Curve</text>
<text x="92.5" y="46.8">USB Mode Charge Curve</text>
<text x="147.5" y="46.8">USB Mode Charge Curve</text>
<text x="34.7" y="116.9">Frequency vs. Battery</text>
<text x="92.5" y="116.9">Frequency vs. Battery</text>
<text x="147.5" y="116.9">AC Mode Efficiency in</text>
<text x="34.7" y="120.9">Voltage</text>
<text x="92.5" y="120.9">Voltage</text>
<text x="147.5" y="120.9">TC/CC Charge</text>
<text x="34.7" y="192.7">AC Mode Efficiency in</text>
<text x="34.7" y="196.7">CV Charge</text>
<text x="92.5" y="192.7">USB Mode Efficiency</text>
<text x="148.7" y="192.7">VREF Startup Waveform</text>
</g>
<text font-size="3.5" x="194.9" y="264.5">7</text>
<g font-size="2.8">
<text x="19" y="267.9">12/7/2012</text>
<text x="19" y="264.5">MP2611 Rev. 1.12</text>
<text x="45.4" y="267.9">MPS Proprietary Information. Patent Protected. Unauthorized Photocopy and Duplication Prohibited.</text>
<text x="91.1" y="264.5">www.MonolithicPower.com</text>
<text x="86.4" y="271.1">© 2012 MPS. All Rights Reserved.</text>
</g>
<g font-size="2.7" fill="#231f20">
<text x="30.8" y="56.8">2.2</text>
<text x="87.6" y="56.6">1.6</text>
<text x="118.1" y="59.6">V</text>
<text x="127" y="59.6">=5.5V</text>
<text x="145.5" y="56.7">3</text>
<text x="30.8" y="64.4">1.8</text>
<text x="30.8" y="60.7">2.0</text>
<text x="87.6" y="61.8">1.4</text>
<text x="144.2" y="63.7">2.5</text>
<text x="30.8" y="68.3">1.6</text>
<text x="59.2" y="67.8">V</text>
<text x="66.6" y="67.8">=4.5V</text>
<text x="87.6" y="67">1.2</text>
<text x="145.5" y="70.7">2</text>
<text x="151.6" y="67.7">I</text>
<text x="162.3" y="67.7">=2A</text>
<text x="30.8" y="75.9">1.2</text>
<text x="30.8" y="72.1">1.4</text>
<text x="87.6" y="77.5">0.8</text>
<text x="89.9" y="72.3">1</text>
<text x="115" y="76.4">V</text>
<text x="123.9" y="76.4">=5V</text>
<text x="144.2" y="77.8">1.5</text>
<text x="150" y="77.1">I</text>
<text x="160.7" y="77.1">=1.5A</text>
<text x="30.8" y="83.4">0.8</text>
<text x="30.8" y="79.7">1.0</text>
<text x="60.6" y="78.7">V</text>
<text x="67.9" y="78.7">=5V</text>
<text x="87.6" y="82.7">0.6</text>
<text x="116.2" y="82">V</text>
<text x="125.1" y="82">=4.5V</text>
<text x="30.8" y="87.3">0.6</text>
<text x="87.6" y="88">0.4</text>
<text x="145.5" y="84.7">1</text>
<text x="150.4" y="86.3">I</text>
<text x="161.1" y="86.3">=1A</text>
<text x="25.6" y="91.4" transform="rotate(-90 25.6 91.4)">CHARGE CURRENT(A)</text>
<text x="30.8" y="94.9">0.2</text>
<text x="30.8" y="91.2">0.4</text>
<text x="83.4" y="91.7" transform="rotate(-90 83.4 91.7)">CHARGE CURRENT (A)</text>
<text x="87.6" y="93.2">0.2</text>
<text x="141.4" y="91.7" transform="rotate(-90 141.4 91.7)">CHARGE CURRENT (A)</text>
<text x="144.2" y="91.7">0.5</text>
<text x="149.5" y="92.4">I</text>
<text x="160.2" y="92.4">=0.5A</text>
<text x="32.8" y="101">1.6 1.9 2.2 2.5 2.8 3.1 3.4 3.74.0 4.3</text>
<text x="33.2" y="98.7">0</text>
<text x="89.9" y="98.4">0</text>
<text x="90.1" y="101">1.6 1.9 2.2 2.5 2.8 3.1 3.4 3.7 4.0 4.3</text>
<text x="145.5" y="98.6">0</text>
<text x="146.2" y="101">1.6 1.9 2.2 2.5 2.8 3.1 3.4 3.7 4.0 4.3</text>
<text x="42" y="104.9">BATTERY VOLTAGE(V)</text>
<text x="98.9" y="104.9">BATTERY VOLTAGE (V)</text>
<text x="155.2" y="104.8">BATTERY VOLTAGE(V)</text>
<text x="34.7" y="124.9">AC Mode</text>
<text x="92.5" y="124.9">USB Mode</text>
<text x="28.9" y="127.9">1800</text>
<text x="59.7" y="130.4">V</text>
<text x="67.1" y="130.4">=6V</text>
<text x="85.8" y="127.9">1800</text>
<text x="114.2" y="130.1">V</text>
<text x="123.1" y="130.1">&gt;5V</text>
<text x="143.2" y="128">100</text>
<text x="28.9" y="137.2">1400</text>
<text x="28.9" y="132.5">1600</text>
<text x="85.8" y="137.3">1400</text>
<text x="85.8" y="132.6">1600</text>
<text x="144.8" y="136.5">90</text>
<text x="144.8" y="132.2">95</text>
<text x="150.9" y="135.9">V</text>
<text x="158.3" y="135.9">=4.5V</text>
<text x="28.9" y="141.8">1200</text>
<text x="85.8" y="141.9">1200</text>
<text x="144.8" y="140.7">85</text>
<text x="28.9" y="146.5">1000</text>
<text x="85.8" y="146.5">1000</text>
<text x="144.8" y="149.1">75</text>
<text x="144.8" y="144.9">80</text>
<text x="176.5" y="146">V</text>
<text x="183.9" y="146">=5V</text>
<text x="30.3" y="155.6">600</text>
<text x="30.3" y="151">800</text>
<text x="44.4" y="155.7">V</text>
<text x="51.8" y="155.7">=5V</text>
<text x="87.4" y="155.9">600</text>
<text x="87.4" y="151.2">800</text>
<text x="116.2" y="155.9">V</text>
<text x="125.1" y="155.9">=4.5V</text>
<text x="144.8" y="153.2">70</text>
<text x="165.8" y="151.6">V</text>
<text x="173.2" y="151.6">=6V</text>
<text x="25.6" y="160.9" transform="rotate(-90 25.6 160.9)">FREQUENCY (kHz)</text>
<text x="30.3" y="160.3">400</text>
<text x="83.4" y="160.9" transform="rotate(-90 83.4 160.9)">FREQUENCY (kHz)</text>
<text x="87.4" y="160.5">400</text>
<text x="144.8" y="161.6">60</text>
<text x="144.8" y="157.4">65</text>
<text x="30.3" y="165">200</text>
<text x="55.6" y="162.2">V</text>
<text x="63" y="162.2">=4.5V</text>
<text x="87.4" y="165.1">200</text>
<text x="144.8" y="165.8">55</text>
<text x="33.2" y="169.6">0</text>
<text x="34.1" y="172.5">1</text>
<text x="38.2" y="172.5">1.4 1.8 2.2 2.6 3.0 3.4 3.8 4.2</text>
<text x="90.5" y="169.8">0</text>
<text x="91.8" y="172.5">1</text>
<text x="95.3" y="172.5">1.4 1.8 2.2 2.6</text>
<text x="117" y="172.5">3.0 3.4 3.8 4.2</text>
<text x="144.8" y="170">50</text>
<text x="146.7" y="172.5">1.0 1.4 1.8 2.2 2.6</text>
<text x="172.9" y="172.5">3.0 3.4 3.8 4.2</text>
<text x="42" y="176.1">BATTERY VOLTAGE(V)</text>
<text x="98.9" y="176.1">BATTERY VOLTAGE (V)</text>
<text x="154.9" y="176">BATTERY VOLTAGE (V)</text>
<text x="148.7" y="195.9">V</text>
<text x="156.3" y="195.9">=3.7V, En On</text>
<text x="30.9" y="200.9">100</text>
<text x="60.9" y="203.9">V</text>
<text x="68.2" y="203.9">=4.5V</text>
<text x="87.4" y="201.1">100</text>
<text x="32.5" y="209.3">90</text>
<text x="32.5" y="205.2">95</text>
<text x="88.7" y="209.5">90</text>
<text x="88.7" y="205.3">95</text>
<text x="97.2" y="206">V</text>
<text x="106.1" y="206">=4.5V</text>
<text x="32.5" y="213.5">85</text>
<text x="50.5" y="214.6">V</text>
<text x="57.8" y="214.6">=5V</text>
<text x="88.7" y="213.8">85</text>
<text x="32.5" y="221.8">75</text>
<text x="32.5" y="217.6">80</text>
<text x="61.1" y="219">V</text>
<text x="68.4" y="219">=6V</text>
<text x="88.7" y="217.9">80</text>
<text x="110.4" y="218.8">V</text>
<text x="119.3" y="218.8">=5.5V</text>
<text x="32.5" y="226.1">70</text>
<text x="88.7" y="226.2">70</text>
<text x="88.7" y="222.1">75</text>
<text x="99.2" y="222.9">V</text>
<text x="108.1" y="222.9">=5V</text>
<text x="32.5" y="230.2">65</text>
<text x="88.7" y="230.4">65</text>
<text x="32.5" y="238.5">55</text>
<text x="32.5" y="234.4">60</text>
<text x="88.7" y="238.9">55</text>
<text x="88.7" y="234.7">60</text>
<text x="32.5" y="242.7">50</text>
<text x="32.9" y="245.4">400</text>
<text x="43.1" y="245.4">800</text>
<text x="52.7" y="245.4">1200</text>
<text x="63.2" y="245.4">1600</text>
<text x="74" y="245.4">2000</text>
<text x="88.7" y="243">50</text>
<text x="90.7" y="245.4">1.0 1.4 1.8</text>
<text x="106.1" y="245.4">2.2</text>
<text x="111.8" y="245.4">2.6 3.0 3.4 3.8 4.2</text>
<text x="40.4" y="248.9">CHARGE CURRENT (mA)</text>
<text x="98.9" y="248.9">BATTERY VOLTAGE (V)</text>
</g>
<g font-size="2.5">
<text x="21.6" y="38.9">IN</text>
<text x="88" y="38.9">TMR</text>
<text x="158.7" y="38.9">ILIM</text>
</g>
<g font-size="2.3" fill="#231f20">
<text x="119.9" y="60.3">USBIN</text>
<text x="61" y="68.5">ACIN</text>
<text x="152.3" y="68.3">USB_LIM</text>
<text x="116.8" y="77.1">USBIN</text>
<text x="150.7" y="77.7">USB_LIM</text>
<text x="62.3" y="79.3">ACIN</text>
<text x="117.9" y="82.7">USBIN</text>
<text x="151.2" y="87">USB_LIM</text>
<text x="150.2" y="93.1">USB_LIM</text>
<text x="61.5" y="131.1">ACIN</text>
<text x="115.9" y="130.8">USBIN</text>
<text x="152.7" y="136.5">ACIN</text>
<text x="178.3" y="146.7">ACIN</text>
<text x="167.6" y="152.3">ACIN</text>
<text x="46.2" y="156.3">ACIN</text>
<text x="117.9" y="156.6">USBIN</text>
<text x="57.4" y="162.8">ACIN</text>
<text x="150.5" y="196.6">BATT</text>
<text x="62.7" y="204.6">ACIN</text>
<text x="98.9" y="206.7">USBIN</text>
<text x="142.3" y="209.5">V</text>
<text x="52.3" y="215.3">ACIN</text>
<text x="135.1" y="212.2">200mV/div.</text>
<text x="62.8" y="219.7">ACIN</text>
<text x="112.2" y="219.4">USBIN</text>
<text x="138.9" y="219.1">V</text>
<text x="139.7" y="221.7">2V/div.</text>
<text x="100.9" y="223.5">USBIN</text>
<text x="139.7" y="231.6">STAT2</text>
<text x="139.7" y="234.6">2V/div.</text>
<text x="139.7" y="243.9">2V/div.</text>
<text x="139.7" y="240.9">STAT1</text>
</g>
<g font-size="2" fill="#231f20">
<text x="143.9" y="210.2">EN</text>
<text x="140.4" y="219.7">REF33</text>
</g>
</svg>
